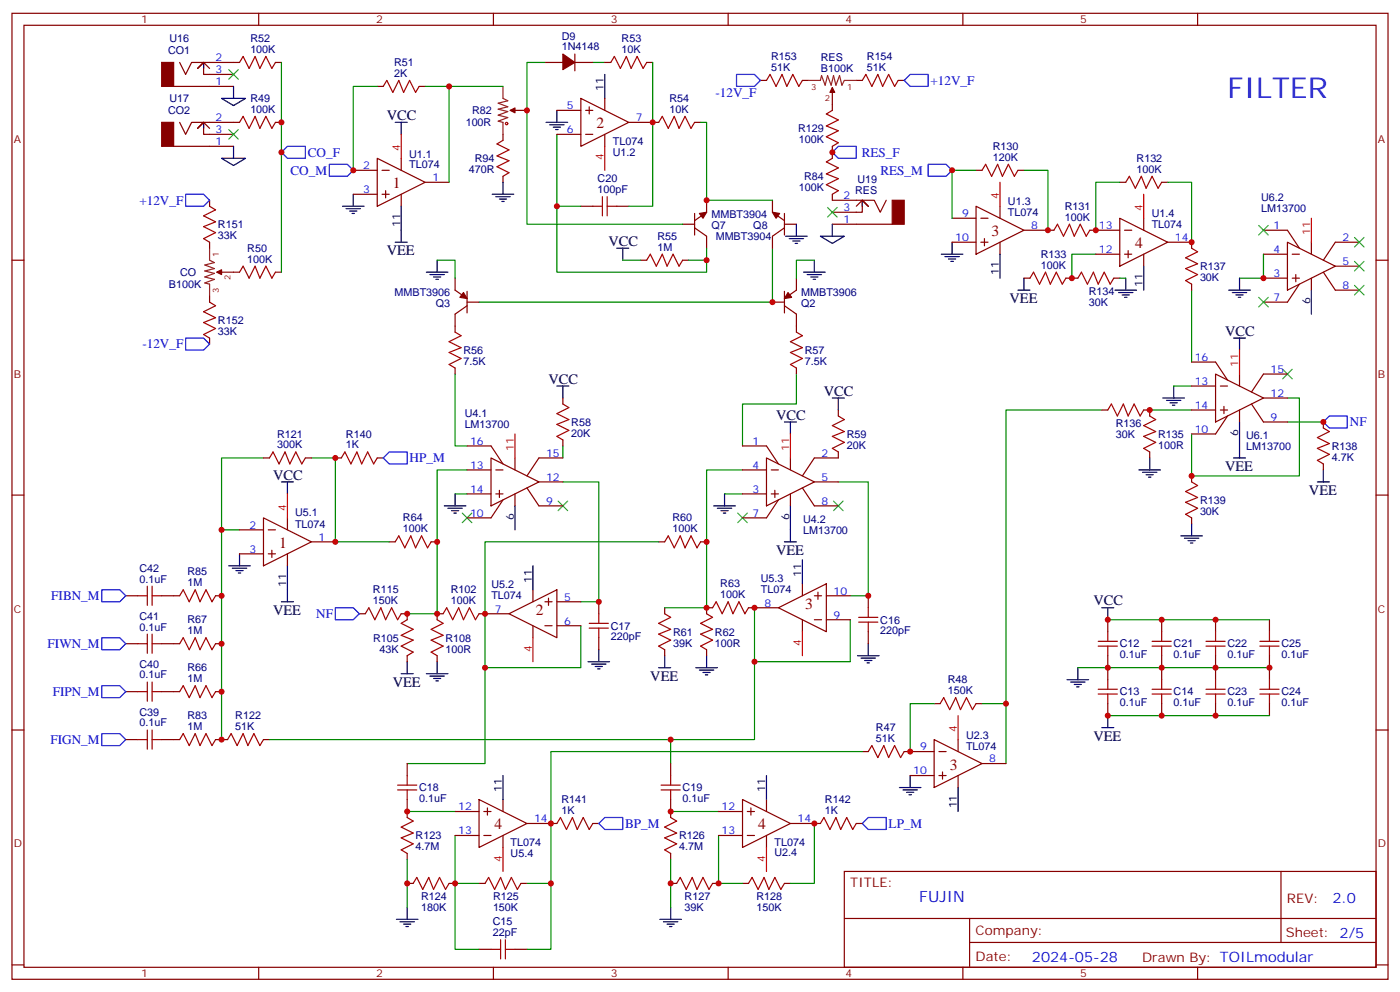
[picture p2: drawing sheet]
<svg xmlns="http://www.w3.org/2000/svg" width="412mm" height="292mm" viewBox="0 0 412 292" stroke-linecap="round" stroke-linejoin="round" font-family="sans-serif">
<g fill="none" stroke="#870000" stroke-width=".35">
<path d="M3.5 3.9h405.4v284.4h-405.4zM7.1 7.4h398.2v277.3h-398.2zM52.9 18.4l1.8 3.5 1.7-3.5h14.2M76.2 3.9v3.5M81.1 18.4h1.8M145.3 3.9v3.5M160.5 18.4h5.3M169.3 18.4h5.3M169.3 15.9v4.9M178.2 18.4h1.7M190.5 18.4h1.8M214.5 3.9v3.5"/>
<path d="M283.6 3.9v3.5M352.8 3.9v3.5M51.2 25.4h17.6M52.9 36l1.8 3.5 1.7-3.5h14.2M61.7 20.1l-1.7-1.7-1.8 1.7 1.8-1.7v3.5h8.8M61.7 37.8l-1.7-1.8-1.8 1.8 1.8-1.8v3.5h8.8M81.1 36h1.8M111.1 25.4h1.8M123.5 25.4h1.7M148.2 39.5v1.8M151.7 32.5h3.5M164 39.5h7.1"/>
<path d="M164 32.5h7.1M171.1 29l14.1 7-14.1 7.1zM172.5 39.5h2.1M172.5 32.5h2.1M173.6 31.4v2.1M178.2 29v3.5M178.2 39.5v3.6M185.2 36h8.8M204.6 36h1.8M224 23.7h1.8M236.4 23.7h1.7M245.2 27.2v5.3"/>
<path d="M252.2 23.7h1.8M264.6 23.7h1.7M51.2 43.1h17.6M61.7 58.9v1.8M104.1 50.1h7M104.1 57.2h7M111.1 46.6l14.1 7.1-14.1 7zM112.5 50.1h2.2M112.5 57.2h2.2M113.6 56.1v2.1M118.2 46.6v3.5M118.2 57.2v3.5"/>
<path d="M125.2 53.7h7.1M148.2 51.9v1.8M208.1 58.9v3.6l-3.5 2.4M227.5 58.9v3.6l3.6 2.4M245.2 57.2v1.7h12.3l1.8 3.6 1.8-3.6M245.2 43.1v3.5M287.5 50.1h1.8M299.9 50.1h1.7M329.8 53.7h1.8M342.2 53.7h1.8M3.5 76.6h3.6M61.7 71.3v1.8"/>
<path d="M171.1 60.7h3.5M181.7 60.7h3.5M188.7 76.6h1.8M201.1 76.6h1.7M201.1 66h3.5M204.6 62.8v6.4M204.6 67.1l3.5 2.4v3.6M231.1 62.8v6.4M231.1 67.1l-3.6 2.4v3.6M231.1 66h3.5M245.2 66h17.6M252.2 60.7l1.8-1.8 1.8 1.8-1.8-1.8v3.6h-8.8"/>
<path d="M280.5 64.2h7M280.5 71.3h7M287.5 60.7l14.1 7.1-14.1 7zM288.9 64.2h2.1M288.9 71.3h2.1M290 70.2v2.2M294.6 60.7v3.5M294.6 71.3v3.5M301.6 67.8h8.8M321 67.8h8.8M322.8 74.8h7M329.8 64.2l14.2 7.1-14.2 7.1z"/>
<path d="M331.3 67.8h2.1M331.3 74.8h2.1M332.3 73.8v2.1M336.9 64.2v3.6M336.9 74.8v3.6M344 71.3h7v1.8M372.2 67.8h7l3.6 5.3M372.2 74.8h7M379.2 71.3l14.1 7.1-14.1 7zM380.6 74.8h2.2M386.3 71.3v3.5M393.3 78.4h7.1"/>
<path d="M400.4 71.3h-7.1l-3.5 5.3M405.3 76.6h3.6M61.7 87.2v1.7M61.7 99.5v1.8M65.3 80.1h5.3M81.1 80.1h1.8M134.1 81.9v3.5l3.5 2.5M137.6 88.9h3.5M137.6 85.8v6.3M137.6 90l-3.5 2.5v5.3M227.5 88.9h3.6M231.1 85.8v6.3"/>
<path d="M231.1 90l3.5 2.5v5.3M234.6 81.9v3.5l-3.5 2.5M301.6 81.9h1.8M314 81.9h3.5M328.1 81.9h1.7M351 83.6v1.8M372.2 81.9h7M380.6 81.9h2.2M381.7 80.8v2.1M382.8 83.6l-3.6 5.3h-7M386.3 81.9v3.5M389.8 80.1l3.5 5.3h7.1"/>
<path d="M134.1 108.3v1.8M165.8 117.2v1.7M234.6 108.3v1.8M351 113.6h7.1M351 106.6h7.1l3.5 5.3M358.1 110.1l14.1 7.1-14.1 7zM359.5 113.6h2.1M360.5 119.6v2.1M365.1 110.1v3.5M368.7 118.9l3.5 5.3h7M372.2 117.2h7M379.2 110.1h-7l-3.5 5.3"/>
<path d="M77.6 134.8h1.8M90 134.8h1.7M98.8 134.8h1.7M111.1 134.8h1.8M137.6 138.3h7M137.6 131.3h7l3.6 5.3M144.6 134.8l14.1 7.1-14.1 7zM146 138.3h2.2M151.7 134.8v3.5M165.8 129.5v1.8M165.8 134.8h-7.1l-3.5 5.3M218.7 138.3h7.1"/>
<path d="M218.7 131.3h7.1l3.5 5.3M225.8 134.8l14.1 7.1-14.1 7zM227.2 138.3h2.1M232.8 134.8v3.5M246.9 120.7v1.7M246.9 133v1.8h-7l-3.5 5.3M324.6 120.7h1.7M336.9 120.7h1.8v1.7M338.7 133v1.8M351 120.7h7.1M359.5 120.7h2.1M361.6 122.4l-3.5 5.3h-7.1"/>
<path d="M365.1 120.7v3.5M389.8 124.2v1.8M389.8 136.6v1.7M3.5 145.7h3.6M70.6 156h7M77.6 152.4l14.1 7.1-14.1 7zM79 156h2.1M84.7 152.4v3.6M91.7 159.5h7.1M114.7 159.5h1.7M127 159.5h1.8M137.6 145.4h7"/>
<path d="M146 145.4h2.2M147.1 144.3v2.1M148.2 147.1l-3.6 5.3h-7M151.7 145.4v3.5M155.2 143.6l3.5 5.3h7.1M158.7 141.9h7.1M194 159.5h1.8M206.4 159.5h1.7M218.7 145.4h7.1M227.2 145.4h2.1M228.2 144.3v2.1M229.3 147.1l-3.5 5.3h-7.1"/>
<path d="M232.8 145.4v3.5M236.4 143.6l3.5 5.3h7M239.9 141.9h7M351 140.1v1.8M351 152.4v1.8M405.3 145.7h3.6M37 175.4h3.6M47.6 175.4h5.3M63.5 175.4h1.8M70.6 163h7M79 163h2.1M80.1 162v2.1"/>
<path d="M84.7 163v3.5M157 173.6v3.5M160.5 177.1h2.1M161.6 176.1v2.1M164 177.1h7.1M176.4 177.1v3.6M195.8 178.9v1.8M209.9 178.9h-1.8v1.8M220.5 178.9h8.8M229.3 178.9l14.1-7.1v14.1zM236.4 171.8v3.6M239.9 175.4h2.1"/>
<path d="M240.9 174.3v2.1M243.4 175.4h7.1M255.8 175.4v3.5M37 189.5h3.6M47.6 189.5h5.3M63.5 189.5h1.8M105.8 180.7h1.8M118.2 180.7h1.7v1.7M119.9 193v1.8M128.8 193v1.8M130.5 180.7h-1.7v1.7M141.1 180.7h8.8"/>
<path d="M149.9 180.7l14.1-7.1v14.1zM157 184.2v3.5M160.5 184.2h2.1M164 184.2h7.1M176.4 187.7v3.5M195.8 191.2v1.8M208.1 191.2v1.8M236.4 182.4v3.5M239.9 182.4h2.1M243.4 182.4h7.1M255.8 185.9v3.6M326.3 182.4v3.5"/>
<path d="M326.3 193v7.1M342.2 182.4v3.5M342.2 193v7.1M358.1 182.4v3.5M358.1 193v7.1M373.9 182.4v3.5M373.9 193v7.1M3.5 214.9h3.6M37 217.7h3.6M37 203.6h3.6M47.6 217.7h5.3M47.6 203.6h5.3"/>
<path d="M63.5 217.7h3.5M63.5 203.6h1.8M77.6 217.7h1.8M275.2 217.7l14.1 7.1-14.1 7zM275.2 207.1h1.7M282.2 217.7v3.5M287.5 207.1h1.8M326.3 207.1v3.5M342.2 207.1v3.5M358.1 207.1v3.5M373.9 207.1v3.5M405.3 214.9h3.6"/>
<path d="M119.9 224.8v3.5M119.9 235.3v5.3M134.1 238.9h7M141.1 235.3l14.1 7.1-14.1 7zM142.5 238.9h2.1M143.6 237.8v2.1M148.2 235.3v3.6M197.6 224.8v3.5M197.6 235.3v5.3M211.7 238.9h7M218.7 235.3l14.1 7.1-14.1 7zM220.1 238.9h2.1"/>
<path d="M221.2 237.8v2.1M225.8 235.3v3.6M254 221.2h1.8M266.3 221.2h8.9M268.1 228.3h7.1M276.6 221.2h2.1M276.6 228.3h2.1M277.6 227.2v2.1M282.2 228.3v3.5M289.3 224.8h7M119.9 251.2v1.8M134.1 245.9h7"/>
<path d="M142.5 245.9h2.1M148.2 245.9v3.5M155.2 242.4h8.8M174.6 242.4h1.8M197.6 251.2v1.8M211.7 245.9h7M220.1 245.9h2.1M225.8 245.9v3.5M232.8 242.4h8.9M248.7 256.5h156.6v28.2h-156.6zM252.2 242.4h1.8M377.3 256.5v20.9"/>
<path d="M119.9 260h1.8M132.3 260h1.8M141.1 279.4h3.5M141.1 260h1.8M151.7 279.4h3.5M153.5 260h1.7M197.6 260h1.7M209.9 260h1.8M218.7 260h1.8M231.1 260h1.7M248.7 270.4h156.5M285.6 277.4h119.6"/>
<path d="M285.6 270.4v14.1M3.5 284h3.6M76.2 284.7v3.6M145.3 284.7v3.6M214.5 284.7v3.6M283.6 284.7v3.6M352.8 284.7v3.6M405.3 284h3.6"/>
</g>
<g fill="none" stroke="#008700" stroke-width=".35">
<path d="M82.9 18.4v61.7M160.5 18.4h-5.3v47.6h45.9M174.6 18.4h3.6M192.3 18.4v42.3h-7.1M111.1 25.4h-7v24.7M125.2 25.4h7.1v28.3M132.3 25.4h15.9M164 39.5v21.2h7.1M206.4 36h1.7v22.9h19.4M287.5 50.1h-7v14.1M301.6 50.1h7.1v17.7M329.8 53.7h-7v14.1"/>
<path d="M344 53.7h7v17.6M128.8 76.6h5.3v5.3M164 60.7v19.4h44.1v-7M183.4 76.6h5.3M202.8 76.6h5.3M227.5 73.1v15.8h-86.4M239.9 76.6h-5.3v5.3M322.8 74.8h-7.1v7.1M372.2 74.8v7.1h-7.1M329.8 81.9h1.8M351 85.4v21.2M134.1 110.1v21.2h3.5"/>
<path d="M234.6 110.1v8.8h-15.9v12.4M345.7 113.6h5.3M379.2 117.2h3.6v22.9h-31.8v-12.4M77.6 134.8h-12.3v82.9M91.7 134.8h7.1v24.7h15.9M137.6 138.3h-8.8v42.4h-8.9M165.8 131.3v3.5M218.7 138.3h-10.6v40.6h-12.3M324.6 120.7h-28.3v86.4M338.7 120.7h12.3M379.2 124.2h10.6M65.3 156h5.3"/>
<path d="M134.1 145.4h3.5M165.8 141.9h10.6v35.2h-5.3M194 159.5h-51.1v37h28.2v-12.3M213.4 145.4h5.3M246.9 141.9h8.9v33.5h-5.3M222.2 178.9v15.9h28.3v-12.4M142.9 196.5v28.3h-23M222.2 194.8v22.9h-142.8M317.5 196.5h56.4M326.3 182.4h47.6M197.6 217.7v7.1M275.2 207.1h-7.1v14.1"/>
<path d="M289.3 207.1h7v17.7M326.3 210.6h47.6M119.9 238.9h14.2M197.6 238.9h14.1M254 221.2h-91.7v38.8h-7.1M119.9 253v14.1M134.1 245.9v14.1h7M197.6 253v14.1M211.7 245.9v14.1h7M239.9 242.4v17.6h-7.1M134.1 260v19.4h7M162.3 260v19.4h-7.1"/>
</g>
<g fill="none" stroke="#a10000" stroke-width=".35">
<path d="M70.6 18.4l1-1.8 1.8 3.5 1.7-3.5 1.5 3.5 1.7-3.5 1.8 3.5 1-1.7M179.9 18.4l1.1-1.8 1.7 3.5 1.8-3.5 1.4 3.5 1.8-3.5 1.7 3.5 1.1-1.7M70.6 36l1-1.7 1.8 3.5 1.7-3.5 1.5 3.5 1.7-3.5 1.8 3.5 1-1.8M112.9 25.4l1-1.7 1.8 3.5 1.8-3.5 1.4 3.5 1.7-3.5 1.8 3.5 1.1-1.8M194 36l1.1-1.7 1.7 3.5 1.8-3.5 1.4 3.5 1.8-3.5 1.8 3.5 1-1.8M225.8 23.7l1-1.8 1.8 3.5 1.8-3.5 1.4 3.5 1.7-3.5 1.8 3.5 1.1-1.7M245.2 32.5l-1.8 1 3.5 1.8-3.5 1.8 3.5 1.4-3.5 1.8 3.5 1.7-1.7 1.1M254 23.7l1.1-1.8 1.7 3.5 1.8-3.5 1.4 3.5 1.8-3.5 1.7 3.5 1.1-1.7M148.2 41.3l-1.8 1.1 3.5 1.7-3.5 1.8 3.5 1.4-3.5 1.8 3.5 1.7-1.7 1.1M177.4 57.9v5.6M178.9 57.9v5.6M245.2 46.6l-1.8 1.1 3.5 1.7-3.5 1.8 3.5 1.4-3.5 1.8 3.5 1.7-1.7 1.1"/>
<path d="M289.3 50.1l1-1.7 1.8 3.5 1.8-3.5 1.4 3.5 1.7-3.5 1.8 3.5 1.1-1.8M331.6 53.7l1.1-1.8 1.7 3.5 1.8-3.5 1.4 3.5 1.8-3.5 1.7 3.5 1.1-1.7M61.7 60.7l1.8 1.1-3.5 1.7 3.5 1.8-3.5 1.4 3.5 1.8-3.5 1.7 1.7 1.1M174.6 60.7h2.8M178.9 60.7h2.8M190.5 76.6l1.1-1.8 1.7 3.6 1.8-3.6 1.4 3.6 1.8-3.6 1.7 3.6 1.1-1.8M310.4 67.8l1.1-1.8 1.8 3.5 1.7-3.5 1.4 3.5 1.8-3.5 1.8 3.5 1-1.7M351 73.1l1.8 1-3.6 1.8 3.6 1.7-3.6 1.5 3.6 1.7-3.6 1.8 1.8 1M61.7 88.9l1.8 1.1-3.5 1.8 3.5 1.7-3.5 1.4 3.5 1.8-3.5 1.8 1.7 1M70.6 80.1l1-1.7 1.8 3.5 1.7-3.5 1.5 3.5 1.7-3.5 1.8 3.5 1-1.8M134.1 97.8l1.7 1-3.5 1.8 3.5 1.7-3.5 1.5 3.5 1.7-3.5 1.8 1.8 1M234.6 97.8l1.8 1-3.6 1.8 3.6 1.7-3.6 1.5 3.6 1.7-3.6 1.8 1.8 1"/>
<path d="M303.4 81.9l1-1.8 1.8 3.5 1.8-3.5 1.4 3.5 1.7-3.5 1.8 3.5 1.1-1.7M317.5 81.9l1.1-1.8 1.7 3.5 1.8-3.5 1.4 3.5 1.8-3.5 1.7 3.5 1.1-1.7M165.8 118.9l1.8 1.1-3.6 1.7 3.6 1.8-3.6 1.4 3.6 1.8-3.6 1.7 1.8 1.1M79.4 134.8l1-1.8 1.8 3.6 1.8-3.6 1.4 3.6 1.7-3.6 1.8 3.6 1.1-1.8M100.5 134.8l1.1-1.8 1.8 3.6 1.7-3.6 1.4 3.6 1.8-3.6 1.8 3.6 1-1.8M246.9 122.4l1.8 1.1-3.5 1.8 3.5 1.7-3.5 1.4 3.5 1.8-3.5 1.8 1.7 1M326.3 120.7l1.1-1.8 1.7 3.5 1.8-3.5 1.4 3.5 1.8-3.5 1.7 3.5 1.1-1.7M338.7 122.4l1.7 1.1-3.5 1.8 3.5 1.7-3.5 1.4 3.5 1.8-3.5 1.8 1.8 1M389.8 126l1.8 1-3.5 1.8 3.5 1.8-3.5 1.4 3.5 1.7-3.5 1.8 1.7 1.1M116.4 159.5l1.1-1.8 1.7 3.6 1.8-3.6 1.4 3.6 1.8-3.6 1.7 3.6 1.1-1.8M195.8 159.5l1-1.8 1.8 3.6 1.8-3.6 1.4 3.6 1.8-3.6 1.7 3.6 1.1-1.8M351 141.9l1.8 1-3.6 1.8 3.6 1.7-3.6 1.4 3.6 1.8-3.6 1.8 1.8 1"/>
<path d="M40.6 175.4h2.8M43.4 172.5v5.7M44.8 172.5v5.7M44.8 175.4h2.8M52.9 175.4l1.1-1.8 1.7 3.5 1.8-3.5 1.4 3.5 1.8-3.5 1.7 3.5 1.1-1.7M209.9 178.9l1.1-1.8 1.7 3.6 1.8-3.6 1.4 3.6 1.8-3.6 1.7 3.6 1.1-1.8M255.8 178.9v2.8M40.6 189.5h2.8M43.4 186.7v5.6M44.8 186.7v5.6M44.8 189.5h2.8M52.9 189.5l1.1-1.8 1.7 3.5 1.8-3.5 1.4 3.5 1.8-3.5 1.7 3.5 1.1-1.7"/>
<path d="M107.6 180.7l1.1-1.8 1.7 3.5 1.8-3.5 1.4 3.5 1.8-3.5 1.7 3.5 1.1-1.7M119.9 182.4l-1.7 1.1 3.5 1.7-3.5 1.8 3.5 1.4-3.5 1.8 3.5 1.7-1.8 1.1M128.8 182.4l1.7 1.1-3.5 1.7 3.5 1.8-3.5 1.4 3.5 1.8-3.5 1.7 1.8 1.1M130.5 180.7l1.1-1.8 1.7 3.5 1.8-3.5 1.4 3.5 1.8-3.5 1.8 3.5 1-1.7M173.6 183.5h5.6M173.6 184.9h5.6M176.4 180.7v2.8M176.4 184.9v2.8M195.8 180.7l1.8 1-3.6 1.8 3.6 1.7-3.6 1.5 3.6 1.7-3.6 1.8 1.8 1M208.1 180.7l1.8 1-3.5 1.8 3.5 1.7-3.5 1.5 3.5 1.7-3.5 1.8 1.7 1M252.9 181.7h5.7M252.9 183.1h5.7"/>
<path d="M255.8 183.1v2.8M323.5 188.8h5.6M323.5 190.2h5.6M326.3 185.9v2.9M326.3 190.2v2.8M339.4 188.8h5.6M339.4 190.2h5.6M342.2 185.9v2.9M342.2 190.2v2.8M355.2 188.8h5.7M355.2 190.2h5.7M358.1 185.9v2.9"/>
<path d="M358.1 190.2v2.8M371.1 188.8h5.7M371.1 190.2h5.7M373.9 185.9v2.9M373.9 190.2v2.8M40.6 217.7h2.8M40.6 203.6h2.8M43.4 200.8v5.6M43.4 214.9v5.6M44.8 217.7h2.8M44.8 200.8v5.6M44.8 214.9v5.6"/>
<path d="M44.8 203.6h2.8M52.9 217.7l1.1-1.8 1.7 3.6 1.8-3.6 1.4 3.6 1.8-3.6 1.7 3.6 1.1-1.8M52.9 203.6l1.1-1.8 1.7 3.6 1.8-3.6 1.4 3.6 1.8-3.6 1.7 3.6 1.1-1.8M67 217.7l1.1-1.8 1.7 3.6 1.8-3.6 1.4 3.6 1.8-3.6 1.8 3.6 1-1.8M276.9 207.1l1.1-1.7 1.8 3.5 1.7-3.5 1.4 3.5 1.8-3.5 1.8 3.5 1-1.8M323.5 202.9h5.6M323.5 204.3h5.6M326.3 200.1v2.8M326.3 204.3v2.8M339.4 202.9h5.6M339.4 204.3h5.6M342.2 200.1v2.8"/>
<path d="M342.2 204.3v2.8M355.2 202.9h5.7M355.2 204.3h5.7M358.1 200.1v2.8M358.1 204.3v2.8M371.1 202.9h5.7M371.1 204.3h5.7M373.9 200.1v2.8M373.9 204.3v2.8M117.1 231.1h5.7M117.1 232.5h5.7M119.9 228.3v2.8"/>
<path d="M119.9 232.5v2.8M194.7 231.1h5.7M194.7 232.5h5.7M197.6 228.3v2.8M197.6 232.5v2.8M255.8 221.2l1-1.7 1.8 3.5 1.7-3.5 1.5 3.5 1.7-3.5 1.8 3.5 1-1.8M119.9 240.6l1.8 1.1-3.5 1.8 3.5 1.7-3.5 1.4 3.5 1.8-3.5 1.8 1.7 1M164 242.4l1.1-1.8 1.8 3.6 1.7-3.6 1.4 3.6 1.8-3.6 1.8 3.6 1-1.8M197.6 240.6l1.7 1.1-3.5 1.8 3.5 1.7-3.5 1.4 3.5 1.8-3.5 1.8 1.8 1M241.7 242.4l1-1.8 1.8 3.6 1.7-3.6 1.4 3.6 1.8-3.6 1.8 3.6 1-1.8M121.7 260l1.1-1.7 1.7 3.5 1.8-3.5 1.4 3.5 1.8-3.5 1.7 3.5 1.1-1.8M142.9 260l1-1.7 1.8 3.5 1.8-3.5 1.4 3.5 1.7-3.5 1.8 3.5 1.1-1.8"/>
<path d="M144.6 279.4h2.9M147.5 276.6v5.7M148.9 279.4h2.8M148.9 276.6v5.7M199.3 260l1.1-1.7 1.7 3.5 1.8-3.5 1.4 3.5 1.8-3.5 1.7 3.5 1.1-1.8M220.5 260l1-1.7 1.8 3.5 1.8-3.5 1.4 3.5 1.7-3.5 1.8 3.5 1.1-1.8"/>
<circle cx="149.2" cy="36.4" r=".35"/>
</g>
<path d="M148.2 25.4v3.6l1.4 .7-2.8 .7 2.8 1-2.8 .7 2.8 .7-2.8 1.1 2.8 .7-2.8 1.1 1.4 .3v3.5M150.3 32.5h1.4M238.1 23.7h3.6l.3-1.4 1.1 2.8 .7-2.8 1 2.8 .7-2.8 .7 2.8 1.1-2.8 .7 2.8 .7-1.4h3.5M245.2 25.8v1.4M61.7 73.1v3.5l1.4 .7-2.8 .7 2.8 1.1-2.8 .7 2.8 .7-2.8 1 2.8 .7-2.8 1.1 1.4 .3v3.6M63.9 80.1h1.4" fill="none" stroke="#8c2424" stroke-width=".35"/>
<g fill="#870000" stroke="#870000" stroke-width=".35">
<path d="M245.2 25.8l.7 1.4h-1.4z"/>
<path d="M63.9 80.1l1.4-.7v1.4z"/>
<path d="M232.1 86.1l1.1 1.4-2.1 .4z"/>
<path d="M136.5 86.1l1.1 1.8-2.1-.4z"/>
<path d="M227.5 62.5l2.2 .3-1.1 1.4z"/>
<path d="M206 62.8l2.1-.3-1 1.7z"/>
<path d="M165.8 15.9l3.5 2.5-3.5 2.1z"/>
<path d="M47.6 18.4h3.6v7h-3.6z"/>
<path d="M47.6 36h3.6v7.1h-3.6z"/>
<path d="M150.3 32.5l1.4-.7v1.4z"/>
<path d="M262.8 58.9h3.5v7.1h-3.5z"/>
</g>
<g fill="none" stroke="#000" stroke-width=".35">
<path d="M60 18.4v1.7M60 36v1.8M65.3 29h7l-3.5 2.1zM68.8 25.4v3.6M116.4 36h3.5M118.2 36v3.5M160.9 36h6.3M161.9 36.7h4.3M163 37.4h2.1M163.7 38.1h.7M164 32.5v3.5M178.2 21.9v7.1"/>
<path d="M65.3 46.6h7l-3.5 2.1zM68.8 43.1v3.5M104.1 57.2v3.5M145 57.2h6.3M146 57.9h4.3M147.1 58.6h2.1M147.8 59.3h.7M148.2 53.7v3.5M254 58.9v1.8M100.9 60.7h6.3M102 61.4h4.2M103 62.1h2.1"/>
<path d="M103.7 62.8h.7M116.4 71.3h3.5M118.2 60.7v10.6M128.8 76.6v3.5M181.7 73.1h3.5M183.4 73.1v3.5M231.4 69.5h6.4M232.5 70.2h4.2M233.5 70.9h2.2M234.2 71.6h.7M234.6 66v3.5M239.9 76.6v3.5"/>
<path d="M241.7 69.5h7l-3.5 2.1zM245.2 66v3.5M277.3 74.8h6.3M278.3 75.5h4.3M279.4 76.2h2.1M280.1 76.9h.7M280.5 71.3v3.5M294.6 74.8v7.1M336.9 78.4v7M125.6 80.1h6.3M126.6 80.8h4.3M127.7 81.5h2.1"/>
<path d="M128.4 82.2h.7M236.7 80.1h6.4M237.8 80.8h4.2M238.8 81.5h2.1M239.5 82.2h.7M299.9 85.4h3.5M301.6 81.9v3.5M328.4 85.4h6.4M329.5 86.1h4.2M330.6 86.8h2.1M331.3 87.5h.7M331.6 81.9v3.5"/>
<path d="M361.9 85.4h6.4M363 86.1h4.2M363.4 99.5h3.5M364.1 86.8h2.1M364.8 87.5h.7M365.1 81.9v3.5M365.1 99.5v3.5M386.3 85.4v7.1M164 113.6h3.6M165.8 113.6v3.6M245.2 117.2h3.5M246.9 117.2v3.5"/>
<path d="M342.5 117.2h6.4M343.6 117.9h4.2M344.7 118.6h2.1M345.4 119.3h.7M345.7 113.6v3.6M231.1 124.2h3.5M232.8 124.2v3.5M335.5 138.3h6.3M336.5 139h4.3M337.6 139.7h2.1M338.7 134.8v3.5M363.4 134.8h3.5"/>
<path d="M365.1 124.2v10.6M389.8 138.3v3.6M82.9 141.9h3.5M84.7 141.9v3.5M130.9 148.9h6.3M131.9 149.6h4.3M133 150.3h2.1M133.7 151h.7M134.1 145.4v3.5M151.7 148.9v7.1M210.3 148.9h6.3M211.3 149.6h4.2"/>
<path d="M212.4 150.3h2.1M213.1 151h.7M213.4 145.4v3.5M231.1 159.5h3.5M232.8 148.9v10.6M338.3 140.4h.7M347.8 157.7h6.4M348.9 158.4h4.2M350 159.1h2.1M350.7 159.8h.7M351 154.2v3.5M388.1 141.9h3.5"/>
<path d="M67.4 166.5h6.3M68.4 167.3h4.3M69.5 168h2.1M70.2 168.7h.7M70.6 163v3.5M82.9 177.1h3.5M84.7 166.5v10.6M157 166.5v7.1M236.4 164.8v7M324.6 178.9h3.5M326.3 178.9v3.5M118.2 198.3h3.5"/>
<path d="M119.9 194.8v3.5M125.6 198.3h6.3M126.6 199h4.3M127.7 199.7h2.1M128.8 194.8v3.5M173.2 194.8h6.4M174.3 195.5h4.2M175.3 196.2h2.1M176 196.9h.7M176.4 191.2v3.6M194 196.5h3.6M195.8 193v3.5"/>
<path d="M205 196.5h6.3M206 197.2h4.3M207.1 197.9h2.1M207.8 198.6h.7M208.1 193v3.5M252.6 193h6.3M253.6 193.7h4.3M254.7 194.4h2.1M255.4 195.1h.7M255.8 189.5v3.5M317.5 196.5v3.6M128.4 200.4h.7"/>
<path d="M314.3 200.1h6.4M315.4 200.8h4.2M316.4 201.5h2.2M317.1 202.2h.8M324.6 214.2h3.5M326.3 210.6v3.6M148.2 228.3v7M225.8 228.3v7M264.9 231.8h6.4M266 232.5h4.2M267.1 233.2h2.1M267.8 233.9h.7"/>
<path d="M268.1 228.3v3.5M282.2 231.8v7.1M116.8 270.6h6.3M117.8 271.3h4.3M118.9 272h2.1M119.6 272.7h.7M119.9 267.1v3.5M194.4 270.6h6.3M195.4 271.3h4.3M196.5 272h2.1M197.2 272.7h.7M197.6 267.1v3.5"/>
</g>
<g fill="none" stroke="#3c3" stroke-width=".35">
<path d="M67.4 20.5l2.8 2.8M67.4 38.1l2.8 2.9M70.2 20.5l-2.8 2.8M70.2 38.1l-2.8 2.9M243.8 61.1l2.8 2.8M246.6 61.1l-2.8 2.8M370.8 66.4l2.8 2.8M373.6 66.4l-2.8 2.8M399 76.9l2.8 2.9M399 69.9l2.8 2.8M401.8 76.9l-2.8 2.9M401.8 69.9l-2.8 2.8"/>
<path d="M370.8 87.5l2.8 2.8M373.6 87.5l-2.8 2.8M399 84l2.8 2.8M401.8 84l-2.8 2.8M377.8 108.7l2.8 2.8M380.6 108.7l-2.8 2.8M136.2 151l2.8 2.8M139 151l-2.8 2.8M164.4 147.5l2.8 2.8M167.2 147.5l-2.8 2.8M217.3 151l2.8 2.8M220.1 151l-2.8 2.8"/>
<path d="M245.5 147.5l2.9 2.8M248.4 147.5l-2.9 2.8"/>
</g>
<g fill="none" stroke="#00f" stroke-width=".35">
<path d="M217 21.9h5.2l1.8 1.8-1.8 1.7h-5.2zM266.3 23.7l1.8-1.8h5.3v3.5h-5.3zM54.7 57.2h5.3l1.7 1.7-1.7 1.8h-5.3zM82.9 44.8l1.8-1.7h5.3v3.5h-5.3zM97 48.4h5.3l1.8 1.7-1.8 1.8h-5.3zM245.2 44.8l1.7-1.7h5.3v3.5h-5.3zM273.4 48.4h5.3l1.8 1.7-1.8 1.8h-5.3zM54.7 99.5h5.3l1.7 1.8-1.7 1.7h-5.3zM112.9 134.8l1.8-1.8h5.2v3.6h-5.2zM389.8 124.2l1.8-1.8h5.3v3.6h-5.3zM30 173.6h5.3l1.7 1.8-1.7 1.7h-5.3zM98.8 178.9h5.3l1.7 1.8-1.7 1.7h-5.3z"/>
<path d="M30 187.7h5.3l1.7 1.8-1.7 1.7h-5.3zM30 215.9h5.3l1.7 1.8-1.7 1.8h-5.3zM30 201.8h5.3l1.7 1.8-1.7 1.8h-5.3zM176.4 242.4l1.8-1.8h5.2v3.6h-5.2zM254 242.4l1.8-1.8h5.3v3.6h-5.3z"/>
</g>
<g fill="none" stroke="#f00" stroke-width=".35">
<path d="M118.2 39.5v7.1M178.2 43.1v7M294.6 53.7v7M336.9 57.2v7M386.3 64.2v7.1M365.1 103v7.1M151.7 127.7v7.1M232.8 127.7v7.1M84.7 145.4v7M157 187.7v7.1M236.4 185.9v7.1M282.2 210.6v7.1"/>
<path d="M148.2 249.4v7.1M225.8 249.4v7.1"/>
</g>
<g fill="#c00">
<circle cx="208.1" cy="159.5" r=".88"/>
<circle cx="255.8" cy="175.4" r=".88"/>
<circle cx="176.4" cy="177.1" r=".88"/>
<circle cx="162.3" cy="242.4" r=".88"/>
<circle cx="142.9" cy="196.5" r=".88"/>
<circle cx="119.9" cy="238.9" r=".88"/>
<circle cx="197.6" cy="217.7" r=".88"/>
<circle cx="197.6" cy="238.9" r=".88"/>
<circle cx="351" cy="140.1" r=".88"/>
<circle cx="389.8" cy="124.2" r=".88"/>
<circle cx="338.7" cy="120.7" r=".88"/>
<circle cx="227.5" cy="88.9" r=".88"/>
<circle cx="128.8" cy="159.5" r=".88"/>
<circle cx="208.1" cy="58.9" r=".88"/>
<circle cx="164" cy="60.7" r=".88"/>
<circle cx="208.1" cy="76.6" r=".88"/>
<circle cx="142.9" cy="180.7" r=".88"/>
<circle cx="208.1" cy="178.9" r=".88"/>
<circle cx="128.8" cy="180.7" r=".88"/>
<circle cx="222.3" cy="194.8" r=".88"/>
<circle cx="119.9" cy="260" r=".88"/>
<circle cx="134.1" cy="260" r=".88"/>
<circle cx="162.3" cy="260" r=".88"/>
<circle cx="211.7" cy="260" r=".88"/>
<circle cx="197.6" cy="260" r=".88"/>
<circle cx="315.7" cy="81.9" r=".88"/>
<circle cx="119.9" cy="180.7" r=".88"/>
<circle cx="308.7" cy="67.8" r=".88"/>
<circle cx="351" cy="71.3" r=".88"/>
<circle cx="322.8" cy="67.8" r=".88"/>
<circle cx="98.8" cy="159.5" r=".88"/>
<circle cx="222.3" cy="178.9" r=".88"/>
<circle cx="372.2" cy="81.9" r=".88"/>
<circle cx="268.1" cy="221.2" r=".88"/>
<circle cx="296.3" cy="207.1" r=".88"/>
<circle cx="239.9" cy="242.4" r=".88"/>
<circle cx="82.9" cy="36" r=".88"/>
<circle cx="326.3" cy="182.4" r=".88"/>
<circle cx="342.2" cy="182.4" r=".88"/>
<circle cx="358.1" cy="182.4" r=".88"/>
<circle cx="373.9" cy="196.5" r=".88"/>
<circle cx="326.3" cy="196.5" r=".88"/>
<circle cx="342.2" cy="196.5" r=".88"/>
<circle cx="358.1" cy="196.5" r=".88"/>
<circle cx="326.3" cy="210.6" r=".88"/>
<circle cx="342.2" cy="210.6" r=".88"/>
<circle cx="358.1" cy="210.6" r=".88"/>
<circle cx="192.3" cy="36" r=".88"/>
<circle cx="98.8" cy="134.8" r=".88"/>
<circle cx="65.3" cy="156" r=".88"/>
<circle cx="65.3" cy="217.7" r=".88"/>
<circle cx="104.1" cy="50.1" r=".88"/>
<circle cx="82.9" cy="44.8" r=".88"/>
<circle cx="245.2" cy="44.8" r=".88"/>
<circle cx="280.5" cy="50.1" r=".88"/>
<circle cx="65.3" cy="203.6" r=".88"/>
<circle cx="65.3" cy="189.5" r=".88"/>
<circle cx="65.3" cy="175.4" r=".88"/>
<circle cx="155.2" cy="32.5" r=".88"/>
<circle cx="132.3" cy="25.4" r=".88"/>
</g>
<text font-size="8.5" fill="#00f" x="361.6" y="29">FILTER</text>
<g font-size="4.6" fill="#800">
<text x="175.7" y="37.8">2</text>
<text x="115.7" y="55.4">1</text>
<text x="292.1" y="69.5">3</text>
<text x="334.4" y="73.1">4</text>
<text x="82.2" y="161.3">1</text>
<text x="237.2" y="179.2">3</text>
<text x="157.8" y="181">2</text>
<text x="279.8" y="226.5">3</text>
<text x="145.7" y="244.2">4</text>
<text x="223.3" y="244.2">4</text>
</g>
<text font-size="4.6" fill="#00f" x="270.8" y="265.5">FUJIN</text>
<g font-size="4.2">
<text x="113.9" y="35.3">VCC</text>
<text x="113.9" y="75.2">VEE</text>
<text x="179.2" y="72.4">VCC</text>
<text x="297.4" y="89.3">VEE</text>
<text x="360.9" y="98.8">VCC</text>
<text x="161.6" y="112.9">VCC</text>
<text x="242.7" y="116.5">VCC</text>
<text x="228.6" y="123.5">VCC</text>
<text x="80.4" y="141.1">VCC</text>
<text x="360.9" y="138.7">VEE</text>
<text x="385.6" y="145.7">VEE</text>
<text x="228.6" y="163.4">VEE</text>
<text x="322.1" y="178.2">VCC</text>
<text x="80.4" y="181">VEE</text>
<text x="115.7" y="202.2">VEE</text>
<text x="191.6" y="200.4">VEE</text>
<text x="322.1" y="218.1">VEE</text>
</g>
<g font-size="4.2" fill="#00f">
<text x="392.5" y="265.8">2.0</text>
<text x="304" y="283.1">2024-05-28</text>
</g>
<g font-size="3.9" fill="#00f">
<text x="210.8" y="28.5">-12V_F</text>
<text x="274.1" y="25">+12V_F</text>
<text x="90.7" y="46.1">CO_F</text>
<text x="253.9" y="46.1">RES_F</text>
<text x="85.6" y="51.4">CO_M</text>
<text x="259.3" y="51.5">RES_M</text>
<text x="41.1" y="60.2">+12V_F</text>
<text x="41.9" y="102.5">-12V_F</text>
<text x="397.6" y="125.4">NF</text>
<text x="120.6" y="136.1">HP_M</text>
<text x="15.1" y="176.6">FIBN_M</text>
<text x="93.1" y="181.9">NF</text>
<text x="14" y="190.8">FIWN_M</text>
<text x="15.5" y="204.9">FIPN_M</text>
<text x="14.9" y="219">FIGN_M</text>
<text x="184.1" y="243.7">BP_M</text>
<text x="261.8" y="243.7">LP_M</text>
</g>
<g font-size="3.9" fill="#800">
<text x="250.5" y="261.1">TITLE:</text>
<text x="379.1" y="265.8">REV:</text>
<text x="287.4" y="275.3">Company:</text>
<text x="378.7" y="275.9">Sheet: 2/5</text>
<text x="287.4" y="283">Date:</text>
<text x="336.4" y="283.1">Drawn By: TOILmodular</text>
</g>
<g font-size="3.2" fill="#800">
<text x="41.6" y="6.9">1</text>
<text x="110.8" y="6.9">2</text>
<text x="179.9" y="6.9">3</text>
<text x="249.1" y="6.9">4</text>
<text x="318.2" y="6.9">5</text>
<text x="4.1" y="42">A</text>
<text x="405.9" y="42">A</text>
<text x="4.1" y="111.2">B</text>
<text x="405.9" y="111.2">B</text>
<text x="4.1" y="180.3">C</text>
<text x="405.9" y="180.3">C</text>
<text x="4.1" y="249.4">D</text>
<text x="405.9" y="249.4">D</text>
<text x="41.6" y="287.7">1</text>
<text x="110.8" y="287.7">2</text>
<text x="179.9" y="287.7">3</text>
<text x="249.1" y="287.7">4</text>
<text x="318.2" y="287.7">5</text>
</g>
<g font-size="3.2" fill="#000080">
<text x="165.5" y="11.7">D9</text>
<text x="49.5" y="16">CO1</text>
<text x="49.9" y="12.5">U16</text>
<text x="73.7" y="15.6">100K</text>
<text x="73.7" y="12.4">R52</text>
<text x="165.5" y="14.9">1N4148</text>
<text x="183.1" y="15.6">10K</text>
<text x="183.1" y="12.4">R53</text>
<text x="227.1" y="17.7">R153</text>
<text x="255.4" y="17.7">R154</text>
<text x="116.1" y="22.6">2K</text>
<text x="116.1" y="19.4">R51</text>
<text x="227.1" y="20.8">51K</text>
<text x="241.8" y="21.2">B100K</text>
<text x="241.8" y="18">RES</text>
<text x="255.4" y="20.8">51K</text>
<text x="49.5" y="33.6">CO2</text>
<text x="49.9" y="30.1">U17</text>
<text x="73.7" y="33.2">100K</text>
<text x="73.7" y="30">R49</text>
<text x="139.1" y="33.6">R82</text>
<text x="197.2" y="33.2">10K</text>
<text x="197.2" y="30">R54</text>
<text x="137.2" y="37.2">100R</text>
<text x="235.1" y="38.9">R129</text>
<text x="120.5" y="46.4">U1.1</text>
<text x="139.9" y="47.7">R94</text>
<text x="180.5" y="42.6">TL074</text>
<text x="180.5" y="45.8">U1.2</text>
<text x="235.3" y="42.1">100K</text>
<text x="292.5" y="47.3">120K</text>
<text x="292.5" y="44.1">R130</text>
<text x="334.8" y="47.6">R132</text>
<text x="120.5" y="49.5">TL074</text>
<text x="138.1" y="50.9">470R</text>
<text x="176" y="53.7">C20</text>
<text x="236.9" y="53">R84</text>
<text x="334.8" y="50.8">100K</text>
<text x="176" y="56.8">100pF</text>
<text x="235.3" y="56.2">100K</text>
<text x="251.9" y="57.2">RES</text>
<text x="252.6" y="54">U19</text>
<text x="371.5" y="59.2">U6.2</text>
<text x="209.5" y="64.2">MMBT3904</text>
<text x="296.9" y="63.7">TL074</text>
<text x="296.9" y="60.5">U1.3</text>
<text x="313.6" y="64.9">100K</text>
<text x="313.6" y="61.8">R131</text>
<text x="339.3" y="64">U1.4</text>
<text x="371.5" y="62.5">LM13700</text>
<text x="64.2" y="70.4">33K</text>
<text x="64.2" y="67.1">R151</text>
<text x="193.7" y="70.6">R55</text>
<text x="209.5" y="67.3">Q7</text>
<text x="210.8" y="70.7">MMBT3904</text>
<text x="221.9" y="67.3">Q8</text>
<text x="339.3" y="67.2">TL074</text>
<text x="72.8" y="77.3">100K</text>
<text x="72.8" y="74.1">R50</text>
<text x="193.7" y="73.8">1M</text>
<text x="306.6" y="75.9">R133</text>
<text x="53.1" y="81.2">CO</text>
<text x="306.6" y="79.1">100K</text>
<text x="353.5" y="82.7">30K</text>
<text x="353.5" y="79.5">R137</text>
<text x="49.7" y="84.8">B100K</text>
<text x="116.2" y="87.1">MMBT3906</text>
<text x="236" y="87.1">MMBT3906</text>
<text x="320.7" y="86.9">R134</text>
<text x="64.2" y="95.4">R152</text>
<text x="128.4" y="90.3">Q3</text>
<text x="236" y="90.3">Q2</text>
<text x="320.7" y="90.1">30K</text>
<text x="64.2" y="98.6">33K</text>
<text x="136.5" y="107.4">7.5K</text>
<text x="136.5" y="104.2">R56</text>
<text x="237.1" y="107.4">7.5K</text>
<text x="237.1" y="104.2">R57</text>
<text x="136.9" y="126">LM13700</text>
<text x="136.9" y="122.8">U4.1</text>
<text x="168.3" y="125.3">R58</text>
<text x="328.7" y="125.7">R136</text>
<text x="81.6" y="132">300K</text>
<text x="81.6" y="128.8">R121</text>
<text x="101.9" y="132">1K</text>
<text x="101.9" y="128.8">R140</text>
<text x="168.3" y="128.6">20K</text>
<text x="249.4" y="128.9">R59</text>
<text x="328.7" y="128.9">30K</text>
<text x="341.1" y="128.9">R135</text>
<text x="367.1" y="129.2">U6.1</text>
<text x="249.4" y="132.1">20K</text>
<text x="341.1" y="132.1">100R</text>
<text x="367.1" y="132.4">LM13700</text>
<text x="392.3" y="135.6">4.7K</text>
<text x="392.3" y="132.4">R138</text>
<text x="353.5" y="148.3">R139</text>
<text x="86.9" y="155.4">TL074</text>
<text x="86.9" y="152">U5.1</text>
<text x="118.7" y="153.5">R64</text>
<text x="198.1" y="153.5">R60</text>
<text x="236.6" y="153.9">U4.2</text>
<text x="353.5" y="151.5">30K</text>
<text x="118.7" y="156.7">100K</text>
<text x="198.1" y="156.7">100K</text>
<text x="236.6" y="157.1">LM13700</text>
<text x="41.1" y="171.5">0.1uF</text>
<text x="41.1" y="168.3">C42</text>
<text x="55.2" y="172.5">1M</text>
<text x="55.2" y="169.4">R85</text>
<text x="144.8" y="173">U5.2</text>
<text x="212.2" y="172.9">R63</text>
<text x="224.1" y="171.2">U5.3</text>
<text x="109.9" y="177.8">150K</text>
<text x="109.9" y="174.7">R115</text>
<text x="132.8" y="177.8">100K</text>
<text x="132.8" y="174.7">R102</text>
<text x="144.8" y="176.2">TL074</text>
<text x="212.2" y="176.1">100K</text>
<text x="224.1" y="174.4">TL074</text>
<text x="41.1" y="185.6">0.1uF</text>
<text x="41.1" y="182.4">C41</text>
<text x="55.2" y="183.5">R67</text>
<text x="179.9" y="185.3">C17</text>
<text x="259.3" y="183.6">C16</text>
<text x="55.2" y="186.7">1M</text>
<text x="109.9" y="188.8">R105</text>
<text x="131.2" y="188.8">R108</text>
<text x="179.9" y="188.5">220pF</text>
<text x="198.3" y="190.3">39K</text>
<text x="198.3" y="187.1">R61</text>
<text x="210.6" y="190.3">100R</text>
<text x="210.6" y="187.1">R62</text>
<text x="259.3" y="186.7">220pF</text>
<text x="329.8" y="190.6">C12</text>
<text x="345.7" y="190.6">C21</text>
<text x="361.6" y="190.6">C22</text>
<text x="377.5" y="190.6">C25</text>
<text x="41.1" y="196.5">C40</text>
<text x="55.2" y="197.6">R66</text>
<text x="111.8" y="192.1">43K</text>
<text x="131.2" y="192.1">100R</text>
<text x="329.8" y="193.8">0.1uF</text>
<text x="345.7" y="193.8">0.1uF</text>
<text x="361.6" y="193.8">0.1uF</text>
<text x="377.5" y="193.8">0.1uF</text>
<text x="41.1" y="199.7">0.1uF</text>
<text x="55.2" y="200.8">1M</text>
<text x="279.2" y="201.1">R48</text>
<text x="279.2" y="204.3">150K</text>
<text x="329.8" y="207.9">0.1uF</text>
<text x="329.8" y="204.7">C13</text>
<text x="345.7" y="207.9">0.1uF</text>
<text x="345.7" y="204.7">C14</text>
<text x="361.6" y="207.9">0.1uF</text>
<text x="361.6" y="204.7">C23</text>
<text x="377.5" y="207.9">0.1uF</text>
<text x="377.5" y="204.7">C24</text>
<text x="41.1" y="213.8">0.1uF</text>
<text x="41.1" y="210.6">C39</text>
<text x="55.2" y="214.9">1M</text>
<text x="55.2" y="211.7">R83</text>
<text x="69.3" y="214.9">51K</text>
<text x="69.3" y="211.7">R122</text>
<text x="258" y="215.2">R47</text>
<text x="258" y="218.4">51K</text>
<text x="284.6" y="220.7">TL074</text>
<text x="284.6" y="217.6">U2.3</text>
<text x="123.5" y="232.9">C18</text>
<text x="201.1" y="232.9">C19</text>
<text x="123.5" y="236.1">0.1uF</text>
<text x="165.4" y="239.6">1K</text>
<text x="165.4" y="236.4">R141</text>
<text x="201.1" y="236.1">0.1uF</text>
<text x="243" y="239.6">1K</text>
<text x="243" y="236.4">R142</text>
<text x="122.4" y="250.2">4.7M</text>
<text x="122.4" y="247.1">R123</text>
<text x="150.4" y="249">TL074</text>
<text x="200" y="250.2">4.7M</text>
<text x="200" y="247.1">R126</text>
<text x="228.1" y="248.9">TL074</text>
<text x="228.1" y="252">U2.4</text>
<text x="150.4" y="252.4">U5.4</text>
<text x="124.1" y="268.2">180K</text>
<text x="124.1" y="265.1">R124</text>
<text x="145.2" y="268.2">150K</text>
<text x="145.2" y="265.1">R125</text>
<text x="201.7" y="268.2">39K</text>
<text x="201.7" y="265.1">R127</text>
<text x="222.8" y="268.2">150K</text>
<text x="222.8" y="265.1">R128</text>
<text x="145.2" y="275.6">22pF</text>
<text x="145.2" y="272.3">C15</text>
</g>
<g font-size="3.2" fill="#00f">
<text x="63.5" y="18">2</text>
<text x="63.5" y="21.6">3</text>
<text x="63.5" y="25.1">1</text>
<text x="63.5" y="35.7">2</text>
<text x="167" y="32.1">5</text>
<text x="187.3" y="35.7">7</text>
<text x="63.5" y="39.2">3</text>
<text x="167" y="39.2">6</text>
<text x="63.5" y="42.7">1</text>
<text x="107" y="49.8">2</text>
<text x="127.4" y="53.3">1</text>
<text x="107" y="56.8">3</text>
<text x="248.5" y="58.6">2</text>
<text x="248.5" y="65.7">1</text>
<text x="248.5" y="62.1">3</text>
<text x="283.4" y="63.9">9</text>
<text x="281.4" y="70.9">10</text>
<text x="303.7" y="67.4">8</text>
<text x="323.7" y="67.4">13</text>
<text x="346.1" y="70.9">14</text>
<text x="375.1" y="67.4">1</text>
<text x="395.5" y="70.9">2</text>
<text x="323.7" y="74.5">12</text>
<text x="375.1" y="74.5">4</text>
<text x="395.5" y="78">5</text>
<text x="375.1" y="81.5">3</text>
<text x="375.1" y="88.6">7</text>
<text x="395.5" y="85.1">8</text>
<text x="351.9" y="106.2">16</text>
<text x="351.9" y="113.3">13</text>
<text x="374.3" y="109.7">15</text>
<text x="374.3" y="116.8">12</text>
<text x="351.9" y="120.3">14</text>
<text x="374.3" y="123.9">9</text>
<text x="138.5" y="130.9">16</text>
<text x="221.6" y="130.9">1</text>
<text x="351.9" y="127.4">10</text>
<text x="138.5" y="138">13</text>
<text x="160.9" y="134.4">15</text>
<text x="221.6" y="138">4</text>
<text x="242" y="134.4">2</text>
<text x="160.9" y="141.5">12</text>
<text x="242" y="141.5">5</text>
<text x="138.5" y="145">14</text>
<text x="160.9" y="148.6">9</text>
<text x="221.6" y="145">3</text>
<text x="242" y="148.6">8</text>
<text x="73.5" y="155.6">2</text>
<text x="138.5" y="152.1">10</text>
<text x="221.6" y="152.1">7</text>
<text x="93.8" y="159.1">1</text>
<text x="73.5" y="162.7">3</text>
<text x="166.2" y="176.8">5</text>
<text x="225.2" y="178.5">8</text>
<text x="245.5" y="175">10</text>
<text x="145.8" y="180.3">7</text>
<text x="166.2" y="183.8">6</text>
<text x="245.5" y="182.1">9</text>
<text x="271" y="220.9">9</text>
<text x="269" y="227.9">10</text>
<text x="291.4" y="224.4">8</text>
<text x="135" y="238.5">12</text>
<text x="212.6" y="238.5">12</text>
<text x="135" y="245.6">13</text>
<text x="157.3" y="242">14</text>
<text x="212.6" y="245.6">13</text>
<text x="234.9" y="242">14</text>
</g>
<g font-size="3.2">
<text x="177.8" y="26.8" transform="rotate(-90 177.8 26.8)">11</text>
<text x="117.8" y="66.9" transform="rotate(-90 117.8 66.9)">11</text>
<text x="294.2" y="81" transform="rotate(-90 294.2 81)">11</text>
<text x="336.5" y="84.5" transform="rotate(-90 336.5 84.5)">11</text>
<text x="385.9" y="89.5" transform="rotate(-90 385.9 89.5)">6</text>
<text x="364.8" y="128.3" transform="rotate(-90 364.8 128.3)">6</text>
<text x="151.3" y="153" transform="rotate(-90 151.3 153)">6</text>
<text x="232.5" y="153" transform="rotate(-90 232.5 153)">6</text>
<text x="84.3" y="172.7" transform="rotate(-90 84.3 172.7)">11</text>
<text x="156.6" y="171.5" transform="rotate(-90 156.6 171.5)">11</text>
<text x="236" y="169.7" transform="rotate(-90 236 169.7)">11</text>
<text x="147.8" y="233.2" transform="rotate(-90 147.8 233.2)">11</text>
<text x="225.4" y="233.2" transform="rotate(-90 225.4 233.2)">11</text>
<text x="281.9" y="238" transform="rotate(-90 281.9 238)">11</text>
</g>
<g font-size="3.2" fill="#f00">
<text x="117.8" y="44.5" transform="rotate(-90 117.8 44.5)">4</text>
<text x="177.8" y="47.2" transform="rotate(-90 177.8 47.2)">4</text>
<text x="294.2" y="58.6" transform="rotate(-90 294.2 58.6)">4</text>
<text x="336.5" y="62.1" transform="rotate(-90 336.5 62.1)">4</text>
<text x="385.9" y="69.2" transform="rotate(-90 385.9 69.2)">11</text>
<text x="364.8" y="108" transform="rotate(-90 364.8 108)">11</text>
<text x="151.3" y="132.7" transform="rotate(-90 151.3 132.7)">11</text>
<text x="232.5" y="132.7" transform="rotate(-90 232.5 132.7)">11</text>
<text x="84.3" y="150.3" transform="rotate(-90 84.3 150.3)">4</text>
<text x="156.6" y="191.8" transform="rotate(-90 156.6 191.8)">4</text>
<text x="236" y="190.1" transform="rotate(-90 236 190.1)">4</text>
<text x="281.9" y="215.6" transform="rotate(-90 281.9 215.6)">4</text>
<text x="147.8" y="253.6" transform="rotate(-90 147.8 253.6)">4</text>
<text x="225.4" y="253.6" transform="rotate(-90 225.4 253.6)">4</text>
</g>
<g font-size="2.5" fill="#800">
<text x="239" y="26.4">3</text>
<text x="243" y="29.8">2</text>
<text x="249.5" y="26.4">1</text>
<text x="64.5" y="75.8" transform="rotate(-90 64.5 75.8)">1</text>
<text x="67.8" y="82.3" transform="rotate(-90 67.8 82.3)">2</text>
<text x="64.5" y="86.3" transform="rotate(-90 64.5 86.3)">3</text>
</g>
</svg>
